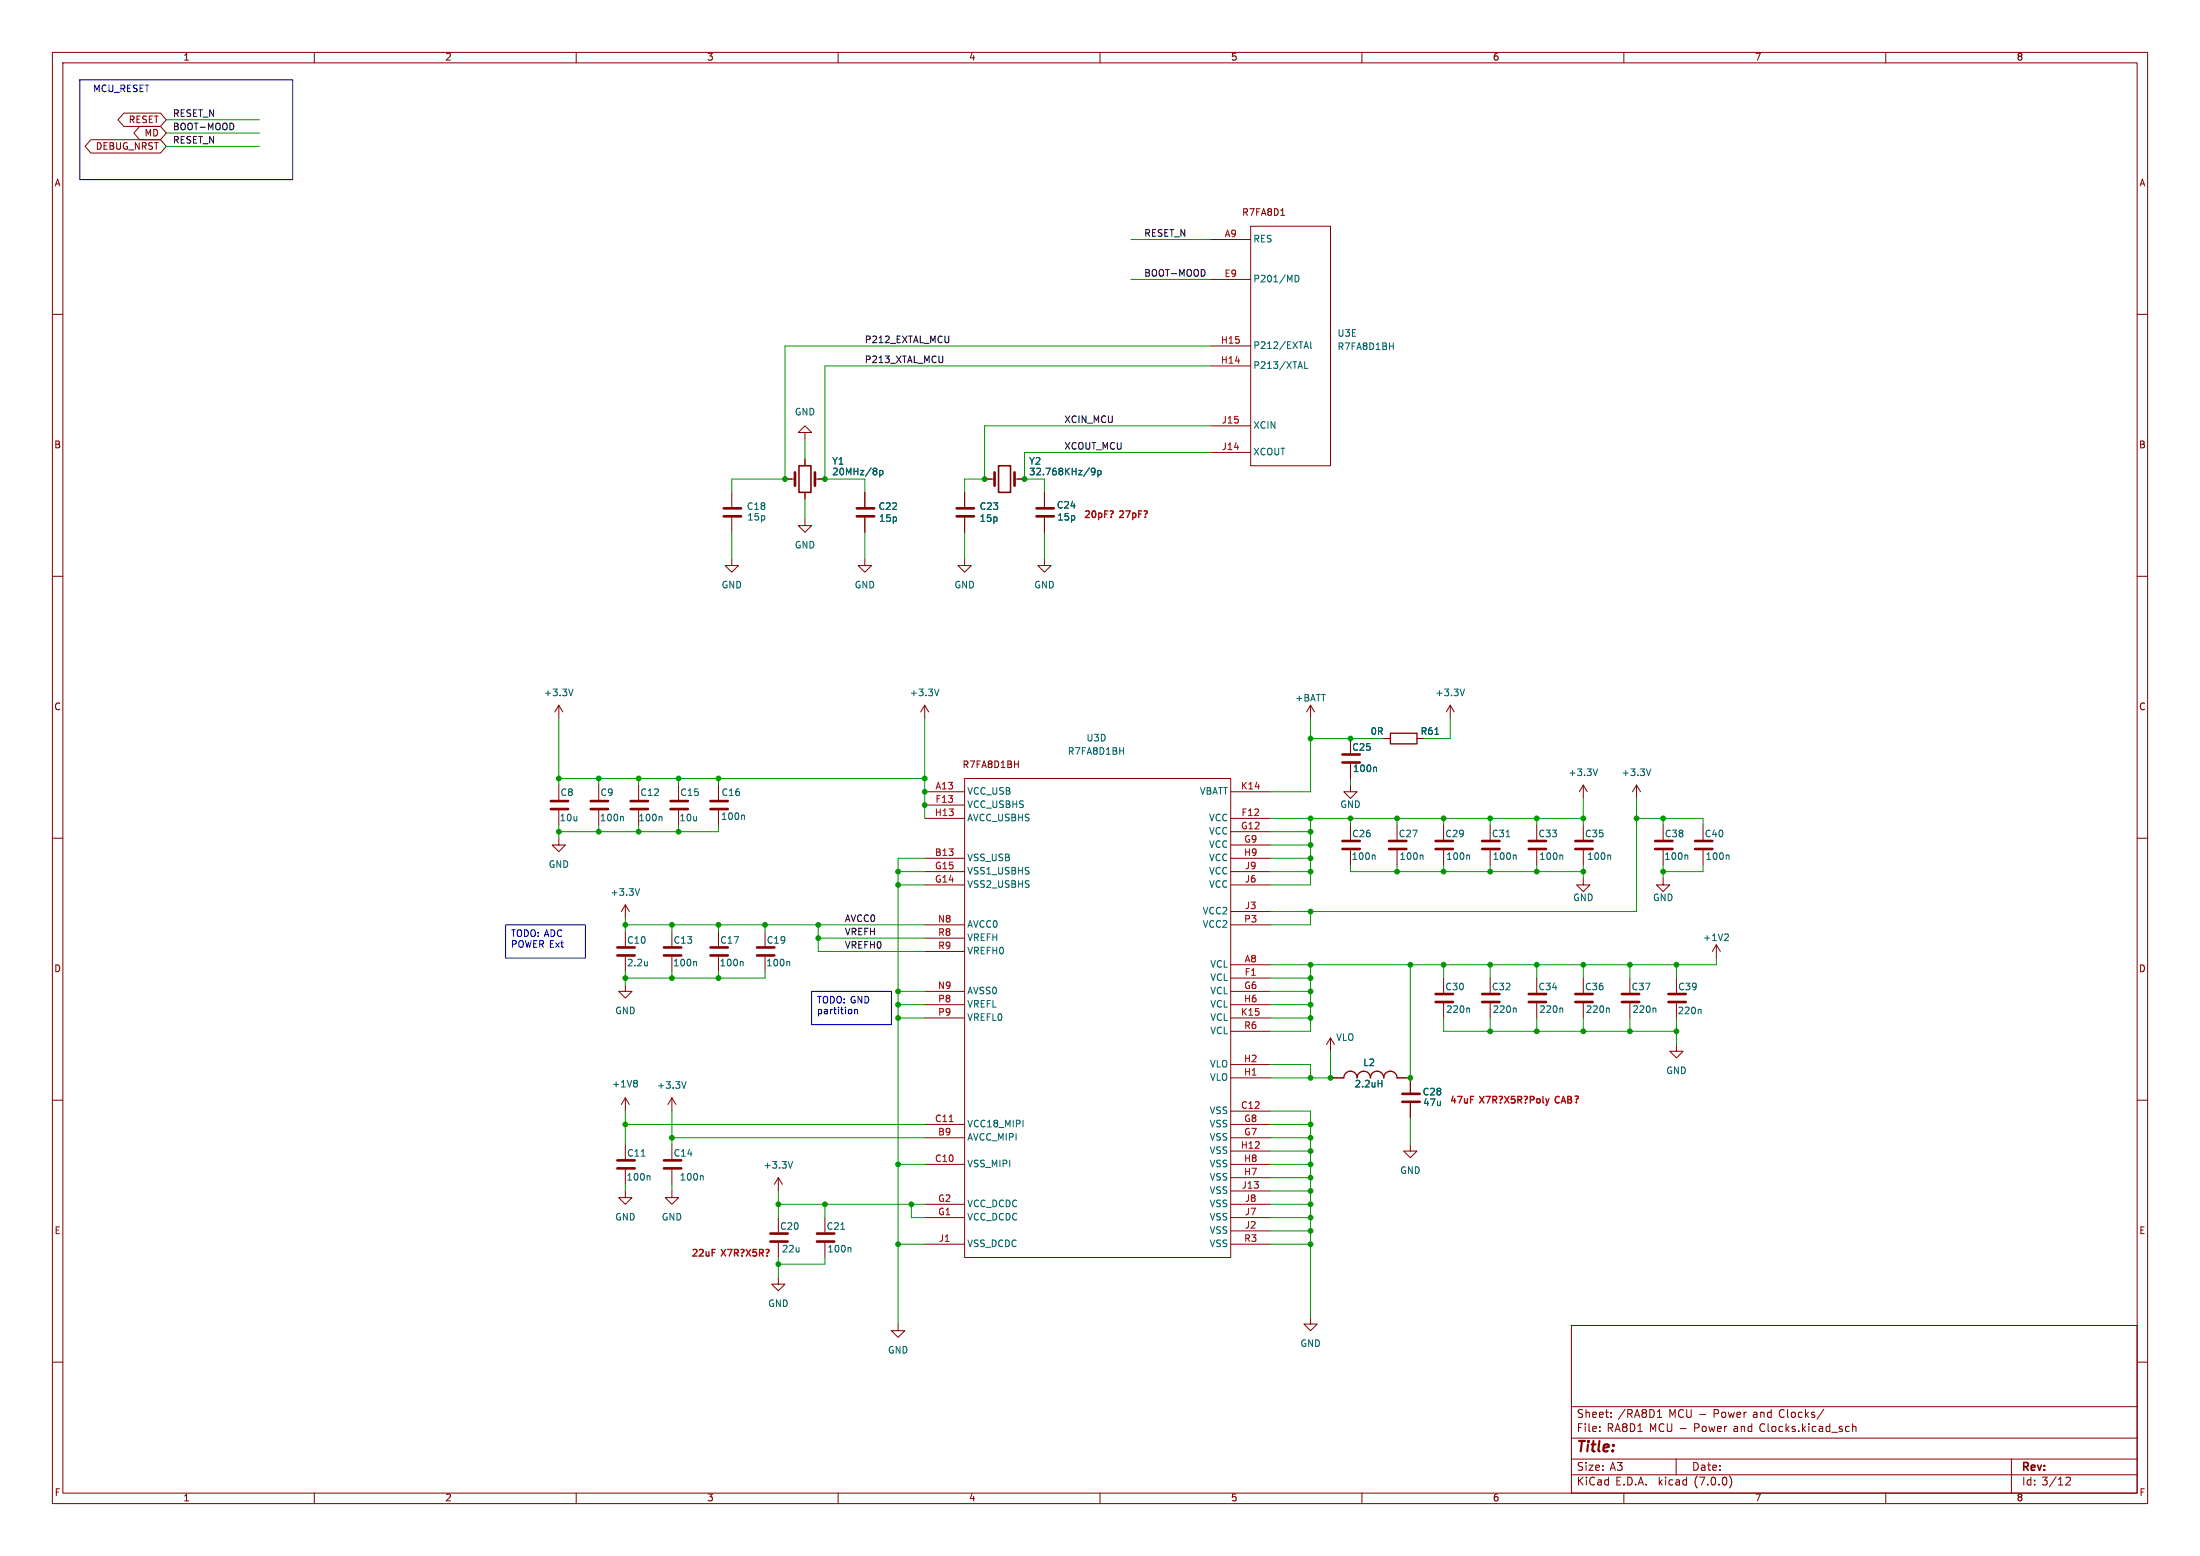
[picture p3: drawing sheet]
<svg xmlns="http://www.w3.org/2000/svg" width="420mm" height="297mm" viewBox="0 0 420 297" stroke-linecap="round" stroke-linejoin="round" font-family="sans-serif">
<g fill="none" stroke="#840000" stroke-width=".19">
<path d="M10 10h400v277h-400zM12 12h396v273h-396zM60 10v2M110 10v2M160 10v2M210 10v2M260 10v2M310 10v2M360 10v2M17.3 26.7h13.3l1.1 1.2-1.1 1.3h-13.3l-1.1-1.3zM23.6 21.6h7l1.1 1.3-1.1 1.2h-7l-1.1-1.2zM26.7 24.1h3.9l1.1 1.3-1.1 1.3h-3.9l-1.1-1.3z"/>
<path d="M10 60h2M231.1 45.7h7.7M231.1 53.3h7.7M238.8 43.2h15.2v45.7h-15.2zM244.5 41.1h.7M408 60h2M231.1 69.9h7.7M231.1 66h7.7M139.7 94v2.8M139.7 98.8v2.8M149.9 91.4h1.9M153.7 82.6h1.2l-1.2-1.3-1.3 1.3h1.3v1.2"/>
<path d="M153.7 99.1v1.2h1.2l-1.2 1.3-1.3-1.3h1.3M153.7 87.6v1.3M153.7 94v1.3M155.6 91.4h1.9M165.1 94v2.8M165.1 98.8v2.8M184.1 94v2.8M184.1 98.8v2.8M188 91.4h1.9M193.7 91.4h1.9M199.4 94v2.8M199.4 98.8v2.8"/>
<path d="M231.1 86.4h7.7M231.1 81.3h7.7M10 110h2M139.7 106.7v1.3h1.3l-1.3 1.2-1.3-1.2h1.3M165.1 106.7v1.3h1.3l-1.3 1.2-1.3-1.2h1.3M184.1 106.7v1.3h1.3l-1.3 1.2-1.2-1.2h1.2M199.4 106.7v1.3h1.3l-1.3 1.2-1.3-1.2h1.3M408 110h2M106.7 134.6v2.6M106.7 134.6l-.8 1.3M106.7 134.6l.7 1.3M176.5 134.6l-.7 1.3"/>
<path d="M176.5 134.6v2.6M176.5 134.6l.8 1.3M250.2 134.6l-.8 1.3M250.2 134.6v2.6M250.2 134.6l.8 1.3M276.9 134.6l-.8 1.3M276.9 134.6v2.6M276.9 134.6l.7 1.3M10 160h2M106.7 149.9v2.8M106.7 154.7v2.8M114.3 149.9v2.8"/>
<path d="M114.3 154.7v2.8M121.9 149.9v2.8M121.9 154.7v2.8M129.5 149.9v2.8M129.5 154.7v2.8M137.2 149.9v2.8M137.2 154.7v2.8M176.5 151.1h7.6M176.5 156.2h7.6M176.5 153.7h7.6M184.1 148.6h50.8v91.4h-50.8zM193.7 145.9h.7"/>
<path d="M194.4 145.2v1.3M234.9 151.1h7.7M234.9 156.2h7.7M234.9 158.8h7.7M257.8 149.9v1.2h1.3l-1.3 1.3-1.3-1.3h1.3M257.8 141v2.8M257.8 145.8v2.8M257.8 157.5v2.8M264.2 141h1.2M266.7 157.5v2.8M270.5 141h1.3M275.6 157.5v2.8"/>
<path d="M284.5 157.5v2.8M293.4 157.5v2.8M302.3 149.9v2.5M302.3 157.5v2.8M302.3 149.9l-.8 1.2M302.3 149.9l.7 1.2M312.4 149.9l.8 1.2M312.4 149.9v2.5M312.4 149.9l-.7 1.2M317.5 157.5v2.8M325.1 157.5v2.8M408 160h2"/>
<path d="M106.7 160v1.3h1.2l-1.2 1.3-1.3-1.3h1.3M119.4 172.7v2.6M119.4 177.8v2.8M119.4 172.7l-.8 1.3M119.4 172.7l.7 1.3M128.3 177.8v2.8M137.2 177.8v2.8M146 177.8v2.8M176.5 163.8h7.6M176.5 168.9h7.6M176.5 166.4h7.6M176.5 176.5h7.6"/>
<path d="M176.5 179.1h7.6M234.9 163.8h7.7M234.9 168.9h7.7M234.9 166.4h7.7M234.9 161.3h7.7M234.9 174h7.7M234.9 176.5h7.7M257.8 162.3v2.8M266.7 162.3v2.8M275.6 162.3v2.8M284.5 162.3v2.8M293.4 162.3v2.8"/>
<path d="M302.3 167.6v1.3h1.2l-1.2 1.3-1.3-1.3h1.3M302.3 162.3v2.8M317.5 167.6v1.3h1.3l-1.3 1.3-1.3-1.3h1.3M317.5 162.3v2.8M325.1 162.3v2.8M119.4 188v1.2h1.2l-1.2 1.3-1.3-1.3h1.3M119.4 182.6v2.8M128.3 182.6v2.8M137.2 182.6v2.8M146 182.6v2.8M176.5 189.2h7.6M176.5 191.8h7.6"/>
<path d="M176.5 194.3h7.6M176.5 181.6h7.6M234.9 184.2h7.7M234.9 186.7h7.7M234.9 189.2h7.7M234.9 191.8h7.7M234.9 194.3h7.7M234.9 196.9h7.7M254 198.1l-.8 1.3M254 198.1v2.6M254 198.1l.8 1.3M275.6 186.7v2.8"/>
<path d="M275.6 191.5v2.8M284.5 186.7v2.8M284.5 191.5v2.8M293.4 186.7v2.8M293.4 191.5v2.8M302.3 186.7v2.8M302.3 191.5v2.8M311.1 186.7v2.8M311.1 191.5v2.8M320 199.4v1.3h1.3l-1.3 1.2-1.2-1.2h1.2M320 186.7v2.8M320 191.5v2.8"/>
<path d="M327.7 180.3l-.8 1.3M327.7 180.3v2.6M327.7 180.3l.7 1.3M10 210h2M119.4 209.6l-.8 1.2M119.4 209.6v2.5M119.4 218.4v2.8M119.4 209.6l.7 1.2M128.3 209.6l-.8 1.2M128.3 209.6v2.5M128.3 218.4v2.8M128.3 209.6l.7 1.2"/>
<path d="M176.5 217.2h7.6M176.5 214.6h7.6M234.9 205.7h7.7M234.9 217.2h7.7M234.9 214.6h7.7M234.9 212.1h7.7M234.9 219.7h7.7M234.9 203.2h7.7M254 205.7h2.5M266.7 205.7h2.5v2.8M269.2 218.4v1.3h1.3l-1.3 1.3-1.2-1.3h1.2M269.2 210.6v2.8"/>
<path d="M408 210h2M119.4 227.3v1.3h1.2l-1.2 1.3-1.3-1.3h1.3M119.4 223.3v2.8M128.3 227.3v1.3h1.2l-1.2 1.3-1.3-1.3h1.3M128.3 223.3v2.8M148.6 224.8v2.5M148.6 232.4v2.8M148.6 237.2v2.8M148.6 224.8l-.8 1.3M148.6 224.8l.8 1.3M157.5 232.4v2.8M157.5 237.2v2.8"/>
<path d="M176.5 222.2h7.6M176.5 232.4h7.6M176.5 229.9h7.6M176.5 237.5h7.6M234.9 222.2h7.7M234.9 232.4h7.7M234.9 229.9h7.7M234.9 224.8h7.7M234.9 237.5h7.7M234.9 227.3h7.7M234.9 234.9h7.7M10 260h2"/>
<path d="M148.6 243.8v1.3h1.3l-1.3 1.3-1.3-1.3h1.3M171.4 252.7v1.3h1.3l-1.3 1.3-1.2-1.3h1.2M250.2 251.5v1.2h1.3l-1.3 1.3-1.3-1.3h1.3M300 253h108v32h-108zM408 260h2M300 278.5h108M300 274.5h108M300 268.5h108M305.4 273.1v.2M305.4 272.3v.2M307.6 270.4v.2M307.6 269.6v.2"/>
<path d="M316.4 270.6h.8M316.5 269.4l.3-.3v1.5M320 278.5v3M348.2 269l-1.3 1.9M352.9 272.3h.1M353 273.2l-.1 .1M353.7 271.8v1.5M353.7 272.4l.2-.1h.3l.1 1M384 278.5v6.5M60 285v2M110 285v2M160 285v2"/>
<path d="M210 285v2M260 285v2M300 281.5h108M310 285v2M330.2 281.7a1.72 1.72 0 0 1 0 2.3M360 285v2M394.4 282.1l.6-.1 .2 .1v.3l-.9 1.1h.9"/>
</g>
<g fill="none" stroke="#840000" stroke-width=".5">
<path d="M138.2 98.6h3.3M138.2 97h3.3M163.6 98.6h3.3M163.6 97h3.3M182.6 98.6h3.3M182.6 97h3.3M197.9 98.6h3.3M197.9 97h3.3M105.2 154.4h3.3M105.2 152.9h3.3M112.8 154.4h3.3M112.8 152.9h3.3"/>
<path d="M120.4 154.4h3.3M120.4 152.9h3.3M128 154.4h3.3M128 152.9h3.3M135.6 154.4h3.3M135.6 152.9h3.3M256.3 145.5h3.3M256.3 144h3.3M256.3 162.1h3.3M256.3 160.5h3.3M265.2 162.1h3.3M265.2 160.5h3.3"/>
<path d="M274.1 162.1h3.3M274.1 160.5h3.3M283 162.1h3.3M283 160.5h3.3M291.8 162.1h3.3M291.8 160.5h3.3M300.7 162.1h3.3M300.7 160.5h3.3M316 162.1h3.3M316 160.5h3.3M323.6 162.1h3.3M323.6 160.5h3.3"/>
<path d="M117.9 182.4h3.3M117.9 180.8h3.3M126.7 182.4h3.3M126.7 180.8h3.3M135.6 182.4h3.3M135.6 180.8h3.3M144.5 182.4h3.3M144.5 180.8h3.3M274.1 191.3h3.3M274.1 189.7h3.3M283 191.3h3.3M283 189.7h3.3"/>
<path d="M291.8 191.3h3.3M291.8 189.7h3.3M300.7 191.3h3.3M300.7 189.7h3.3M309.6 191.3h3.3M309.6 189.7h3.3M318.5 191.3h3.3M318.5 189.7h3.3M267.7 210.3h3.3M267.7 208.8h3.3M117.9 223h3.3M117.9 221.5h3.3"/>
<path d="M126.7 223h3.3M126.7 221.5h3.3M147.1 237h3.3M147.1 235.5h3.3M156 237h3.3M156 235.5h3.3"/>
</g>
<path d="M152.5 88.9h2.3v5.1h-2.3zM190.6 88.9h2.3v5.1h-2.3z" fill="none" stroke="#840000" stroke-width=".3"/>
<path d="M151.8 90.2v2.5M155.6 90.2v2.5M189.9 90.2v2.5M193.7 90.2v2.5" fill="none" stroke="#840000" stroke-width=".51"/>
<g fill="none" stroke="#006464" stroke-width=".19">
<path d="M247.3 52.5a.64 .64 0 0 1 .7 .7 .64 .64 0 0 1-.7 .6zM249.1 69v1.3h.6M249.1 66.1h.6M249.4 65.2l.4 1.3M250.2 65.2v1.1l.2 .2M265.3 66.1h.7M266 65.5v1.2M167.9 89.9l.4-.1 .2 .2-.1 .6h-.5M167.9 89.8v1.3M209 89.9l-.2 .3h-.2l-.3-.3v-.3l.3-.2h.2l.2 .2a.84 .84 0 0 1-.3 1h-.3M209.6 89.9l.4-.1 .2 .2-.1 .6h-.5M209.6 89.8v1.3"/>
<path d="M109.4 131.5l-.4 1.3M179.3 131.5l-.5 1.3M279.6 131.5l-.4 1.3M118.8 155.8l.2 .2v.7M126.2 155.8l.2 .2v.7M141.9 155.6l.2 .2v.6M213.8 143.3h.7M214.5 142.7v1.3M262.6 146.4l.2 .2v.7M305 146.8l-.4 1.2M315.1 146.8l-.4 1.2M122.1 169.6l-.4 1.3"/>
<path d="M262.3 163.2l.2 .2v.6M271.5 163.2l.2 .2v.6M280.4 163.2l.2 .2v.6M289.3 163.2l.1 .2v.6M298.1 163.2l.2 .2v.6M307.3 163.2l.2 .2v.6M322 163.2l.2 .2v.6M329.7 178.3l.3 .2-.1 .3-.7 .7h.8M329.9 163.2l.2 .2v.6M132.8 183.5l.2 .2v.7M141.7 183.5l.2 .2v.7M150.6 183.5l.2 .2v.7"/>
<path d="M280.4 192.4l.2 .2v.7M289.3 192.4l.1 .2v.7M298.1 192.4l.2 .2v.7M307 192.4l.2 .2v.7M315.9 192.4l.2 .2v.7M324.6 192.7l.1 .1v.7M121.4 206.2l.3 .2-.3 .4 .3 .2v.2l-.3 .3M131 206.5l-.4 1.2M263.1 206.8h.7M263.8 206.2v1.3M123.9 224.4l.2 .2v.7M134.1 224.4l.1 .2v.7"/>
<path d="M151.3 221.7l-.4 1.3M162.3 238.1l.1 .2v.7"/>
</g>
<path d="M265.4 140h5.1v2h-5.1zM256.5 205.7a1.27 1.27 0 0 1 1.3-1.2 1.27 1.27 0 0 1 1.3 1.2 1.27 1.27 0 0 1 1.2-1.2 1.27 1.27 0 0 1 1.3 1.2 1.27 1.27 0 0 1 1.3-1.2 1.27 1.27 0 0 1 1.3 1.2 1.27 1.27 0 0 1 1.2-1.2 1.27 1.27 0 0 1 1.3 1.2" fill="none" stroke="#840000" stroke-width=".25"/>
<path d="M297.7 209.4a.6 .6 0 0 0-.9 .4 .6 .6 0 0 0 .6 .7l.3-.1M298 210.5l.5-1.2 .4 1.2M298.2 210.2h.6M299.3 209.3h.4l.3 .2-.3 .4 .3 .1v.3l-.2 .2h-.5zM299.3 209.9h.4M300.7 209.3l.4-.1 .2 .2-.4 .6M300.9 210.4v.1" fill="none" stroke="#c20000" stroke-width=".25"/>
<path d="M15.2 15.2h40.7v19.1h-40.7zM96.5 176.5h15.3v6.4h-15.3zM154.9 189.2h15.3v6.4h-15.3zM163.2 192.7v.8M163.2 192.8l.1-.1h.3l.1 .8" fill="none" stroke="#0000c2" stroke-width=".19"/>
<g fill="none" stroke="#009600" stroke-width=".19">
<path d="M31.7 27.9h17.8M31.7 22.9h17.8M31.7 25.4h17.8M215.9 45.7h15.2M215.9 53.3h15.2M231.1 69.9h-73.6v21.5h7.6v2.6M231.1 66h-81.2v25.4h-10.2v2.6M153.7 83.8v3.8M153.7 95.3v3.8M231.1 86.4h-35.5v5h3.8v2.6M231.1 81.3h-43.1v10.1h-3.9v2.6M139.7 101.6v5.1"/>
<path d="M165.1 101.6v5.1M184.1 101.6v5.1M199.4 101.6v5.1M106.7 137.2v12.7M176.5 137.2v19M250.2 137.2v13.9h-7.6M276.9 137.2v3.8h-5.1M106.7 148.6h69.8M106.7 157.5v2.5M114.3 148.6v1.3M114.3 157.5v1.3M121.9 148.6v1.3"/>
<path d="M121.9 157.5v1.3M129.5 148.6v1.3M129.5 157.5v1.3M137.2 157.5v1.3h-30.5M137.2 148.6v1.3M242.6 158.8h7.6M242.6 156.2h59.7M250.2 156.2v12.7h-7.6M250.2 141h14M257.8 148.6v1.3M257.8 156.2v1.3M266.7 156.2v1.3"/>
<path d="M275.6 156.2v1.3M284.5 156.2v1.3M293.4 156.2v1.3M302.3 152.4v5.1M312.4 152.4v21.6h-69.8M312.4 156.2h12.7v1.3M317.5 156.2v1.3M119.4 176.5h57.1M119.4 175.3v2.5M128.3 176.5v1.3M137.2 176.5v1.3M146 176.5v1.3"/>
<path d="M156.2 176.5v5.1h20.3M156.2 179.1h20.3M171.4 166.4h5.1M171.4 168.9h5.1M176.5 163.8h-5.1v88.9M242.6 163.8h7.6M242.6 166.4h7.6M242.6 161.3h7.6M250.2 174v2.5h-7.6M257.8 165.1v1.3h44.5M266.7 165.1v1.3M275.6 165.1v1.3"/>
<path d="M284.5 165.1v1.3M293.4 165.1v1.3M302.3 165.1v2.5M317.5 165.1v2.5M325.1 165.1v1.3h-7.6M119.4 185.4v2.6M128.3 185.4v1.3M137.2 185.4v1.3M146 185.4v1.3h-26.6M171.4 189.2h5.1M171.4 191.8h5.1M171.4 194.3h5.1"/>
<path d="M242.6 189.2h7.6M242.6 186.7h7.6M242.6 191.8h7.6M242.6 194.3h7.6M250.2 184.2v12.7h-7.6M269.2 184.2v21.5M275.6 184.2v2.5M275.6 194.3v2.6h44.4M284.5 184.2v2.5M284.5 194.3v2.6M293.4 184.2v2.5M293.4 194.3v2.6"/>
<path d="M302.3 184.2v2.5M302.3 194.3v2.6M311.1 184.2v2.5M311.1 194.3v2.6M320 184.2v2.5M320 194.3v5.1M327.7 182.9v1.3h-85.1M119.4 212.1v6.3M119.4 214.6h57.1M128.3 212.1v6.3M128.3 217.2h48.2M242.6 214.6h7.6"/>
<path d="M242.6 217.2h7.6M242.6 203.2h7.6v2.5M242.6 212.1h7.6v39.4M242.6 219.7h7.6M254 200.7v5h-11.4M269.2 213.4v5M119.4 226.1v1.2M128.3 226.1v1.2M148.6 227.3v5.1M148.6 229.9h27.9M157.5 229.9v2.5M171.4 237.5h5.1"/>
<path d="M171.4 222.2h5.1M174 229.9v2.5h2.5M242.6 232.4h7.6M242.6 237.5h7.6M242.6 229.9h7.6M242.6 222.2h7.6M242.6 227.3h7.6M242.6 224.8h7.6M242.6 234.9h7.6M148.6 240v3.8M157.5 240v1.3h-8.9"/>
</g>
<g fill="#009600" stroke="#009600" stroke-width=".19">
<circle cx="176.5" cy="148.6" r=".46"/>
<circle cx="129.5" cy="158.8" r=".46"/>
<circle cx="106.7" cy="158.8" r=".46"/>
<circle cx="114.3" cy="158.8" r=".46"/>
<circle cx="129.5" cy="148.6" r=".46"/>
<circle cx="137.2" cy="148.6" r=".46"/>
<circle cx="148.6" cy="229.9" r=".46"/>
<circle cx="171.4" cy="237.5" r=".46"/>
<circle cx="157.5" cy="229.9" r=".46"/>
<circle cx="174" cy="229.9" r=".46"/>
<circle cx="171.4" cy="222.2" r=".46"/>
<circle cx="148.6" cy="241.3" r=".46"/>
<circle cx="176.5" cy="151.1" r=".46"/>
<circle cx="176.5" cy="153.7" r=".46"/>
<circle cx="156.2" cy="176.5" r=".46"/>
<circle cx="146" cy="176.5" r=".46"/>
<circle cx="171.4" cy="168.9" r=".46"/>
<circle cx="171.4" cy="166.4" r=".46"/>
<circle cx="195.6" cy="91.4" r=".46"/>
<circle cx="188" cy="91.4" r=".46"/>
<circle cx="137.2" cy="176.5" r=".46"/>
<circle cx="128.3" cy="186.7" r=".46"/>
<circle cx="121.9" cy="158.8" r=".46"/>
<circle cx="137.2" cy="186.7" r=".46"/>
<circle cx="119.4" cy="186.7" r=".46"/>
<circle cx="119.4" cy="176.5" r=".46"/>
<circle cx="128.3" cy="176.5" r=".46"/>
<circle cx="171.4" cy="194.3" r=".46"/>
<circle cx="171.4" cy="191.8" r=".46"/>
<circle cx="171.4" cy="189.2" r=".46"/>
<circle cx="119.4" cy="214.6" r=".46"/>
<circle cx="128.3" cy="217.2" r=".46"/>
<circle cx="156.2" cy="179.1" r=".46"/>
<circle cx="106.7" cy="148.6" r=".46"/>
<circle cx="114.3" cy="148.6" r=".46"/>
<circle cx="121.9" cy="148.6" r=".46"/>
<circle cx="149.9" cy="91.4" r=".46"/>
<circle cx="157.5" cy="91.4" r=".46"/>
<circle cx="257.8" cy="156.2" r=".46"/>
<circle cx="266.7" cy="156.2" r=".46"/>
<circle cx="275.6" cy="156.2" r=".46"/>
<circle cx="257.8" cy="141" r=".46"/>
<circle cx="250.2" cy="141" r=".46"/>
<circle cx="317.5" cy="166.4" r=".46"/>
<circle cx="312.4" cy="156.2" r=".46"/>
<circle cx="302.3" cy="166.4" r=".46"/>
<circle cx="317.5" cy="156.2" r=".46"/>
<circle cx="250.2" cy="214.6" r=".46"/>
<circle cx="250.2" cy="222.2" r=".46"/>
<circle cx="250.2" cy="217.2" r=".46"/>
<circle cx="250.2" cy="219.7" r=".46"/>
<circle cx="250.2" cy="229.9" r=".46"/>
<circle cx="250.2" cy="232.4" r=".46"/>
<circle cx="250.2" cy="227.3" r=".46"/>
<circle cx="250.2" cy="224.8" r=".46"/>
<circle cx="250.2" cy="237.5" r=".46"/>
<circle cx="250.2" cy="234.9" r=".46"/>
<circle cx="250.2" cy="205.7" r=".46"/>
<circle cx="320" cy="196.9" r=".46"/>
<circle cx="311.1" cy="196.9" r=".46"/>
<circle cx="302.3" cy="196.9" r=".46"/>
<circle cx="284.5" cy="184.2" r=".46"/>
<circle cx="302.3" cy="184.2" r=".46"/>
<circle cx="320" cy="184.2" r=".46"/>
<circle cx="311.1" cy="184.2" r=".46"/>
<circle cx="293.4" cy="196.9" r=".46"/>
<circle cx="250.2" cy="186.7" r=".46"/>
<circle cx="250.2" cy="184.2" r=".46"/>
<circle cx="250.2" cy="191.8" r=".46"/>
<circle cx="250.2" cy="189.2" r=".46"/>
<circle cx="250.2" cy="194.3" r=".46"/>
<circle cx="284.5" cy="196.9" r=".46"/>
<circle cx="254" cy="205.7" r=".46"/>
<circle cx="269.2" cy="205.7" r=".46"/>
<circle cx="269.2" cy="184.2" r=".46"/>
<circle cx="275.6" cy="184.2" r=".46"/>
<circle cx="266.7" cy="166.4" r=".46"/>
<circle cx="275.6" cy="166.4" r=".46"/>
<circle cx="250.2" cy="174" r=".46"/>
<circle cx="250.2" cy="166.4" r=".46"/>
<circle cx="250.2" cy="163.8" r=".46"/>
<circle cx="250.2" cy="161.3" r=".46"/>
<circle cx="302.3" cy="156.2" r=".46"/>
<circle cx="293.4" cy="156.2" r=".46"/>
<circle cx="284.5" cy="156.2" r=".46"/>
<circle cx="250.2" cy="156.2" r=".46"/>
<circle cx="250.2" cy="158.8" r=".46"/>
<circle cx="293.4" cy="166.4" r=".46"/>
<circle cx="293.4" cy="184.2" r=".46"/>
<circle cx="284.5" cy="166.4" r=".46"/>
</g>
<text font-size="2.8" fill="#840000" x="301" y="277.8">Title:</text>
<g font-size="2.1" fill="#840000">
<text x="301" y="273.6">File:</text>
<text x="301" y="270.9">Sheet:</text>
<text x="306.8" y="273.6">RA8D1 MCU -</text>
<text x="308.9" y="270.9">/RA8D1</text>
<text x="318.6" y="270.9">MCU -</text>
<text x="323.5" y="273.6">Power</text>
<text x="327.2" y="270.9">Power</text>
<text x="331.1" y="273.6">and</text>
<text x="334.8" y="270.9">and</text>
<text x="336.2" y="273.6">Clocks.kicad_sch</text>
<text x="339.9" y="270.9">Clocks/</text>
<text x="301" y="281">Size:</text>
<text x="307.3" y="281">A3</text>
<text x="323" y="281">Date:</text>
<text x="386" y="281.2">Rev:</text>
<text x="301" y="283.8">KiCad</text>
<text x="308.4" y="283.8">E.D.A.</text>
<text x="316.6" y="283.8">kicad</text>
<text x="323.6" y="283.8">(7.0.0)</text>
<text x="386" y="283.8">Id: 3/12</text>
</g>
<g font-size="1.8" fill="#840000">
<text x="35" y="11.8">1</text>
<text x="85" y="11.8">2</text>
<text x="135" y="11.8">3</text>
<text x="185" y="11.8">4</text>
<text x="235" y="11.8">5</text>
<text x="285" y="11.8">6</text>
<text x="335" y="11.8">7</text>
<text x="385" y="11.8">8</text>
<text x="24.4" y="23.8">RESET</text>
<text x="18.2" y="28.9">DEBUG_NRST</text>
<text x="27.5" y="26.3">MD</text>
<text x="10.4" y="35.8">A</text>
<text x="408.4" y="35.8">A</text>
<text x="237.1" y="41.5">R7FA8D1</text>
<text x="10.3" y="85.8">B</text>
<text x="408.3" y="85.8">B</text>
<text x="10.3" y="135.8">C</text>
<text x="408.3" y="135.8">C</text>
<text x="183.7" y="146.9">R7FA8D1BH</text>
<text x="10.3" y="185.8">D</text>
<text x="408.3" y="185.8">D</text>
<text x="10.4" y="235.8">E</text>
<text x="408.3" y="235.8">E</text>
<text x="10.4" y="285.8">F</text>
<text x="35" y="286.8">1</text>
<text x="85" y="286.8">2</text>
<text x="135" y="286.8">3</text>
<text x="185" y="286.8">4</text>
<text x="235" y="286.8">5</text>
<text x="285" y="286.8">6</text>
<text x="335" y="286.8">7</text>
<text x="385" y="286.8">8</text>
<text x="408.4" y="285.8">F</text>
</g>
<g font-size="1.8" fill="#0000c2">
<text x="17.8" y="17.8">MCU_RESET</text>
<text x="97.5" y="179.2">TODO: ADC</text>
<text x="97.5" y="181.3">POWER Ext</text>
<text x="156" y="191.9">TODO: GND</text>
<text x="156" y="194">partition</text>
</g>
<g font-size="1.8" fill="#0f0f0f">
<text x="33" y="22.5">RESET_N</text>
<text x="33" y="27.6">RESET_N</text>
<text x="33" y="25">BOOT-MOOD</text>
<text x="218.4" y="45.4">RESET_N</text>
<text x="218.4" y="53">BOOT-MOOD</text>
<text x="165.1" y="65.7">P212_EXTAL_MCU</text>
<text x="165.1" y="69.5">P213_XTAL_MCU</text>
<text x="203.2" y="80.9">XCIN_MCU</text>
<text x="203.2" y="86">XCOUT_MCU</text>
<text x="161.3" y="176.2">AVCC0</text>
<text x="161.3" y="178.7">VREFH</text>
<text x="161.3" y="181.3">VREFH0</text>
</g>
<g font-size="1.8" fill="#a90000">
<text x="233.7" y="45.5">A9</text>
<text x="233.7" y="53.1">E9</text>
<text x="233" y="65.8">H15</text>
<text x="233" y="69.6">H14</text>
<text x="233.2" y="81">J15</text>
<text x="233.2" y="86.1">J14</text>
<text x="178.4" y="156">H13</text>
<text x="178.5" y="150.9">A13</text>
<text x="178.5" y="153.4">F13</text>
<text x="236.9" y="150.9">K14</text>
<text x="236.9" y="156">F12</text>
<text x="236.9" y="158.5">G12</text>
<text x="237.5" y="161">G9</text>
<text x="178.4" y="163.6">B13</text>
<text x="178.4" y="166.1">G15</text>
<text x="237.4" y="163.6">H9</text>
<text x="237.6" y="166.1">J9</text>
<text x="178.4" y="168.7">G14</text>
<text x="237.6" y="173.7">J3</text>
<text x="237.6" y="168.7">J6</text>
<text x="179" y="176.3">N8</text>
<text x="179" y="178.8">R8</text>
<text x="237.5" y="176.3">P3</text>
<text x="179" y="181.4">R9</text>
<text x="237.5" y="183.9">A8</text>
<text x="179" y="189">N9</text>
<text x="179" y="191.5">P8</text>
<text x="237.4" y="191.5">H6</text>
<text x="237.5" y="189">G6</text>
<text x="237.5" y="186.4">F1</text>
<text x="179" y="194.1">P9</text>
<text x="236.9" y="194.1">K15</text>
<text x="237.5" y="196.6">R6</text>
<text x="237.4" y="202.9">H2</text>
<text x="237.4" y="205.5">H1</text>
<text x="178.4" y="214.4">C11</text>
<text x="236.9" y="211.8">C12</text>
<text x="237.5" y="214.4">G8</text>
<text x="178.4" y="222">C10</text>
<text x="179" y="216.9">B9</text>
<text x="236.8" y="219.5">H12</text>
<text x="237.4" y="222">H8</text>
<text x="237.5" y="216.9">G7</text>
<text x="237" y="227.1">J13</text>
<text x="237.4" y="224.5">H7</text>
<text x="179" y="232.2">G1</text>
<text x="179" y="229.6">G2</text>
<text x="237.6" y="232.2">J7</text>
<text x="237.6" y="229.6">J8</text>
<text x="179.2" y="237.2">J1</text>
<text x="237.5" y="237.2">R3</text>
<text x="237.6" y="234.7">J2</text>
</g>
<g font-size="1.8" fill="#006464">
<text x="239.3" y="46.5">RES</text>
<text x="239.3" y="54.2">P201/MD</text>
<text x="255.3" y="64.5">U3E</text>
<text x="239.3" y="70.7">P213/XTAL</text>
<text x="239.3" y="66.9">P212/EXTAl</text>
<text x="255.3" y="67.1">R7FA8D1BH</text>
<text x="151.7" y="79.6">GND</text>
<text x="239.3" y="82.1">XCIN</text>
<text x="158.8" y="89">Y1</text>
<text x="196.4" y="89">Y2</text>
<text x="239.3" y="87.2">XCOUT</text>
<text x="158.8" y="91">20MHz/8p</text>
<text x="196.4" y="91">32.768KHz/9p</text>
<text x="142.5" y="97.6">C18</text>
<text x="142.6" y="99.6">15p</text>
<text x="167.6" y="97.6">C22</text>
<text x="167.7" y="99.9">15p</text>
<text x="187" y="97.6">C23</text>
<text x="187" y="99.9">15p</text>
<text x="201.7" y="97.3">C24</text>
<text x="201.8" y="99.6">15p</text>
<text x="151.7" y="105">GND</text>
<text x="137.7" y="112.6">GND</text>
<text x="163.1" y="112.6">GND</text>
<text x="182.2" y="112.6">GND</text>
<text x="197.4" y="112.6">GND</text>
<text x="103.8" y="133.2">+3.3V</text>
<text x="173.6" y="133.2">+3.3V</text>
<text x="247.2" y="134.2">+BATT</text>
<text x="274" y="133.2">+3.3V</text>
<text x="207.3" y="141.8">U3D</text>
<text x="258.1" y="143.6">C25</text>
<text x="261.6" y="140.5">0R</text>
<text x="271.1" y="140.5">R61</text>
<text x="203.8" y="144.3">R7FA8D1BH</text>
<text x="258.2" y="147.6">100n</text>
<text x="299.4" y="148.4">+3.3V</text>
<text x="309.5" y="148.4">+3.3V</text>
<text x="106.9" y="152.2">C8</text>
<text x="114.6" y="152.2">C9</text>
<text x="122.2" y="152.2">C12</text>
<text x="129.8" y="152.2">C15</text>
<text x="137.7" y="152.2">C16</text>
<text x="184.7" y="152">VCC_USB</text>
<text x="184.7" y="154.5">VCC_USBHS</text>
<text x="228.9" y="152">VBATT</text>
<text x="255.8" y="154.5">GND</text>
<text x="106.8" y="157">10u</text>
<text x="114.5" y="157">100n</text>
<text x="121.8" y="157">100n</text>
<text x="129.6" y="157">10u</text>
<text x="137.6" y="156.8">100n</text>
<text x="184.7" y="157">AVCC_USBHS</text>
<text x="230.7" y="157">VCC</text>
<text x="230.7" y="159.6">VCC</text>
<text x="258.1" y="160.1">C26</text>
<text x="267" y="160.1">C27</text>
<text x="275.9" y="160.1">C29</text>
<text x="284.7" y="160.1">C31</text>
<text x="293.6" y="160.1">C33</text>
<text x="302.5" y="160.1">C35</text>
<text x="317.8" y="160.1">C38</text>
<text x="325.4" y="160.1">C40</text>
<text x="104.7" y="165.9">GND</text>
<text x="184.7" y="164.7">VSS_USB</text>
<text x="184.7" y="167.2">VSS1_USBHS</text>
<text x="230.7" y="162.1">VCC</text>
<text x="230.7" y="164.7">VCC</text>
<text x="230.7" y="167.2">VCC</text>
<text x="258" y="164.4">100n</text>
<text x="267.1" y="164.4">100n</text>
<text x="276" y="164.4">100n</text>
<text x="284.9" y="164.4">100n</text>
<text x="293.8" y="164.4">100n</text>
<text x="302.9" y="164.4">100n</text>
<text x="317.7" y="164.4">100n</text>
<text x="325.5" y="164.4">100n</text>
<text x="116.5" y="171.3">+3.3V</text>
<text x="184.7" y="169.7">VSS2_USBHS</text>
<text x="230.7" y="169.7">VCC</text>
<text x="300.3" y="172.3">GND</text>
<text x="315.5" y="172.3">GND</text>
<text x="184.7" y="177.4">AVCC0</text>
<text x="184.7" y="179.9">VREFH</text>
<text x="229.5" y="174.8">VCC2</text>
<text x="229.5" y="177.4">VCC2</text>
<text x="325.1" y="179.9">+1V2</text>
<text x="119.6" y="180.4">C10</text>
<text x="119.6" y="184.7">2.2u</text>
<text x="128.4" y="184.7">100n</text>
<text x="128.5" y="180.4">C13</text>
<text x="137.3" y="184.7">100n</text>
<text x="137.4" y="180.4">C17</text>
<text x="146.2" y="184.7">100n</text>
<text x="146.3" y="180.4">C19</text>
<text x="184.7" y="182.4">VREFH0</text>
<text x="230.9" y="185">VCL</text>
<text x="184.7" y="190.1">AVSS0</text>
<text x="230.9" y="187.5">VCL</text>
<text x="230.9" y="190.1">VCL</text>
<text x="275.9" y="189.3">C30</text>
<text x="284.7" y="189.3">C32</text>
<text x="293.6" y="189.3">C34</text>
<text x="302.5" y="189.3">C36</text>
<text x="311.4" y="189.3">C37</text>
<text x="320.3" y="189.3">C39</text>
<text x="117.4" y="193.9">GND</text>
<text x="184.7" y="192.6">VREFL</text>
<text x="184.7" y="195.1">VREFL0</text>
<text x="230.9" y="192.6">VCL</text>
<text x="230.9" y="195.1">VCL</text>
<text x="230.9" y="197.7">VCL</text>
<text x="276" y="193.6">220n</text>
<text x="284.9" y="193.6">220n</text>
<text x="293.8" y="193.6">220n</text>
<text x="302.7" y="193.6">220n</text>
<text x="311.6" y="193.6">220n</text>
<text x="320.2" y="193.9">220n</text>
<text x="255" y="198.9">VLO</text>
<text x="260.2" y="203.8">L2</text>
<text x="116.8" y="207.8">+1V8</text>
<text x="125.4" y="208.1">+3.3V</text>
<text x="230.9" y="206.6">VLO</text>
<text x="230.9" y="204">VLO</text>
<text x="258.6" y="207.8">2.2uH</text>
<text x="271.5" y="209.4">C28</text>
<text x="318" y="205.3">GND</text>
<text x="184.7" y="215.5">VCC18_MIPI</text>
<text x="230.8" y="212.9">VSS</text>
<text x="230.8" y="215.5">VSS</text>
<text x="271.6" y="211.4">47u</text>
<text x="119.6" y="221">C11</text>
<text x="128.5" y="221">C14</text>
<text x="184.7" y="218">AVCC_MIPI</text>
<text x="230.8" y="218">VSS</text>
<text x="230.8" y="220.5">VSS</text>
<text x="119.5" y="225.6">100n</text>
<text x="129.7" y="225.6">100n</text>
<text x="145.7" y="223.3">+3.3V</text>
<text x="184.7" y="223.1">VSS_MIPI</text>
<text x="230.8" y="225.6">VSS</text>
<text x="230.8" y="223.1">VSS</text>
<text x="267.2" y="224.3">GND</text>
<text x="117.4" y="233.2">GND</text>
<text x="126.3" y="233.2">GND</text>
<text x="184.7" y="233.2">VCC_DCDC</text>
<text x="184.7" y="230.7">VCC_DCDC</text>
<text x="230.8" y="228.2">VSS</text>
<text x="230.8" y="233.2">VSS</text>
<text x="230.8" y="230.7">VSS</text>
<text x="148.9" y="235">C20</text>
<text x="149.2" y="239.3">22u</text>
<text x="157.7" y="235">C21</text>
<text x="157.9" y="239.3">100n</text>
<text x="184.7" y="238.3">VSS_DCDC</text>
<text x="230.8" y="235.8">VSS</text>
<text x="230.8" y="238.3">VSS</text>
<text x="146.6" y="249.7">GND</text>
<text x="248.2" y="257.4">GND</text>
<text x="169.5" y="258.6">GND</text>
</g>
<g font-size="1.8" fill="#c20000">
<text x="207" y="99.1">20pF?</text>
<text x="213.9" y="99.1">27pF?</text>
<text x="276.9" y="210.8">47uF</text>
<text x="282.7" y="210.8">X7R?X5R?Poly</text>
<text x="132.1" y="240">22uF</text>
<text x="137.9" y="240">X7R?X5R?</text>
</g>
</svg>
